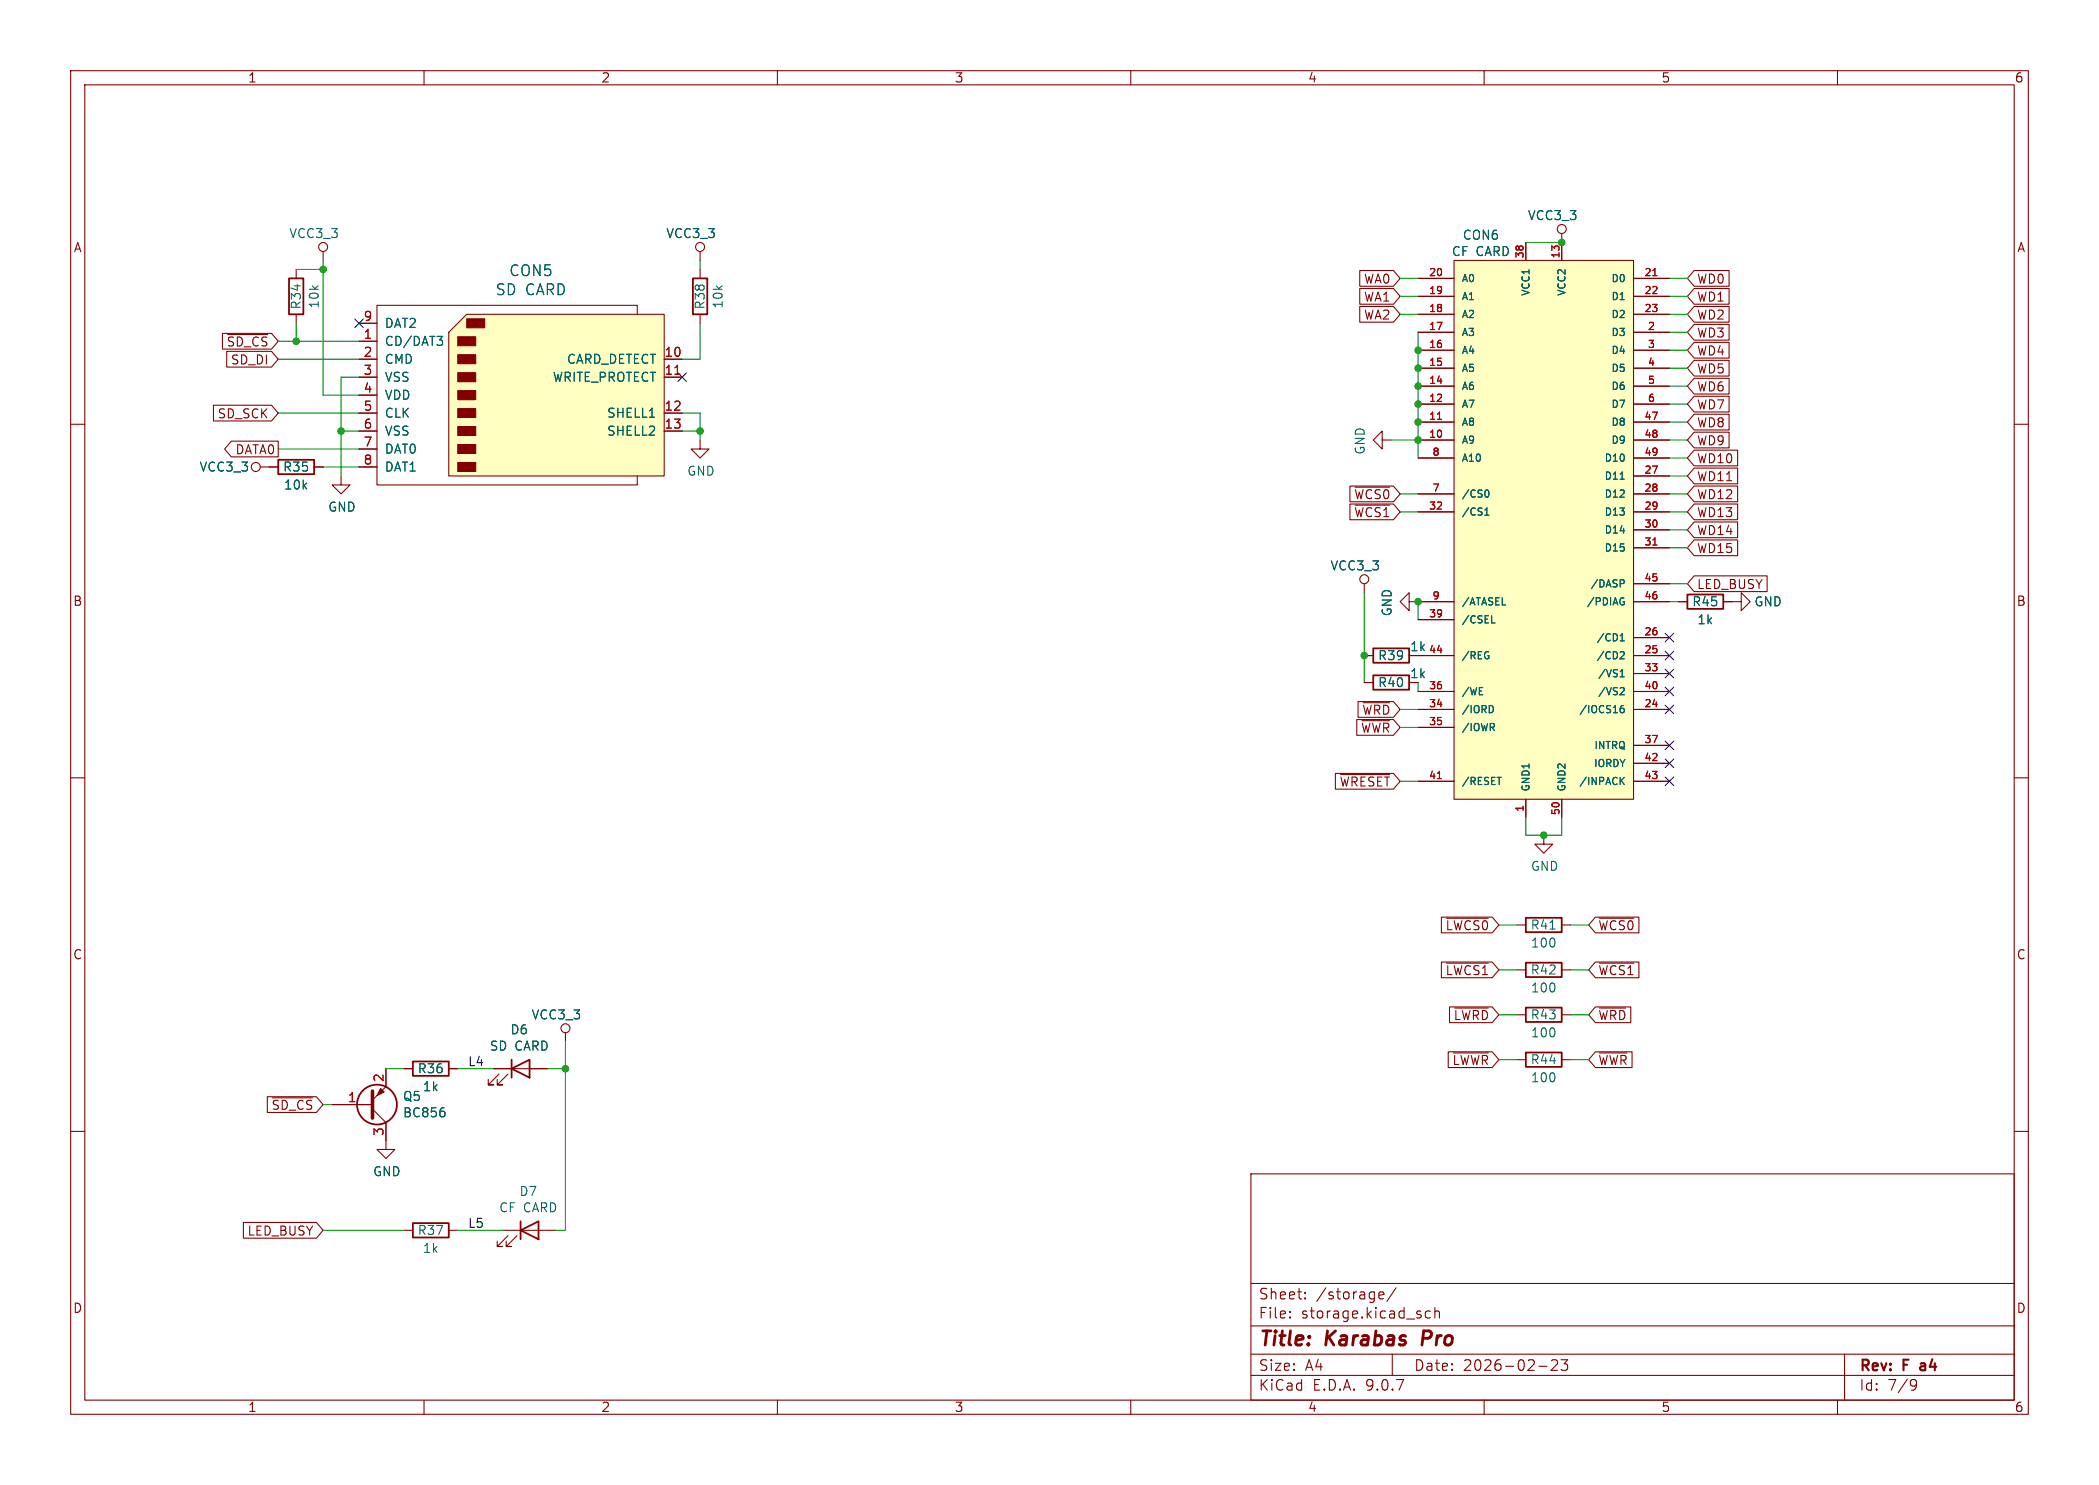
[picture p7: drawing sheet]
<svg xmlns="http://www.w3.org/2000/svg" width="297mm" height="210mm" viewBox="0 0 297 210" stroke-linecap="round" stroke-linejoin="round" font-family="sans-serif">
<g fill="none" stroke="#840000" stroke-width=".15">
<path d="M10 10h277v190h-277zM12 12h273v186h-273zM60 10v2M110 10v2M160 10v2M210 10v2M260 10v2M99.1 35.6v1.2M99.1 38.1v1.3M99.1 44.5v1.2M10 60h2M36.8 66h2.6"/>
<path d="M44.4 66h1.3M48.3 67.3v1.3h1.2l-1.2 1.3-1.3-1.3h1.3M99.1 62.2v1.3h1.2l-1.2 1.3-1.3-1.3h1.3M195.6 62.2v-1.2l-1.3 1.2 1.3 1.3v-1.3h1.2M285 60h2M193 96.5h1.3M193 92.7h1.3M193 82.6v1.2M199.4 85.1v-1.3l-1.3 1.3 1.3 1.3v-1.3h1.3M10 110h2M285 110h2M214.6 130.8h1.3"/>
<path d="M221 130.8h1.2M57.1 151.1h1.3M63.5 151.1h1.3M69.8 151.1h7.7M70.6 151.9l-1.5 1.5h.7h-.7v-.7M71.9 151.9l-1.5 1.5h.7h-.7v-.7M80 146.1v1.2M214.6 149.9h1.3M214.6 143.5h1.3M221 149.9h1.2M221 143.5h1.2M10 160h2"/>
<path d="M71.1 174h7.6M71.9 174.8l-1.5 1.5h.7h-.7v-.8M73.2 174.8l-1.6 1.5h.8h-.8v-.8M177 166h108v32h-108zM285 160h2M60 198v2M110 198v2M160 198v2M177 194.5h108M177 191.5h108M177 187.5h108M177 181.5h108"/>
<path d="M182.5 186.3h.1l-.1 .1M182.5 186.3v.1M182.5 185.5v.1M182.5 185.5h.1l-.1 .1M184.7 183.6v.1M184.7 183.6h-.1l.1 .1M184.7 182.8v.1M184.7 182.8h-.1l.1 .1M195.1 183.5l.2 .2 .4-.1M195.1 182.9l.2-.2h.3l.2 .2v.2l-.7 .1M197 191.5v3M197.5 182.1l-1.3 2"/>
<path d="M202.4 185.5l-.4-.1-.3 .3v.4l.1 .2 .2 .1 .4-.1M203 185.5a.37 .37 0 0 1 .7 .1v.8M203 184.9v1.5M210 198v2M217.7 193.2h1.2M219.5 192.4l.2-.1 .5 .1a.41 .41 0 0 1 .1 .5l-.8 .9h.9M220.9 192.3h.9l-.5 .6a.41 .41 0 0 1 .5 .3v.3l-.1 .2-.6 .1-.2-.1M260 198v2M261 191.5v6.5M270.6 195.1h.3l.2 .1a.99 .99 0 0 1-.4 1.4h-.2M271.2 195.7l-.3 .3h-.3"/>
<circle cx="99.1" cy="34.9" r=".63"/>
<circle cx="36.2" cy="66" r=".63"/>
<circle cx="193" cy="81.9" r=".63"/>
<circle cx="80" cy="145.4" r=".63"/>
</g>
<path d="M271.8 193.3l-.1 .1 .1 .3" fill="none" stroke="#840000" stroke-width=".3"/>
<path d="M201.5 188.2l-.3 2" fill="none" stroke="#840000" stroke-width=".4"/>
<path d="M98 39.4h2.1v5.1h-2.1zM39.4 65h5v2.1h-5zM194.3 95.5h5.1v2h-5.1zM194.3 91.7h5.1v2h-5.1zM215.9 129.8h5.1v2h-5.1zM58.4 150.1h5.1v2h-5.1zM72.4 151.1l2.5-1.2v2.5zM72.4 149.9v2.5M215.9 148.8h5.1v2.1h-5.1zM215.9 142.5h5.1v2h-5.1zM73.7 174l2.5-1.3v2.6zM73.7 172.7v2.6" fill="none" stroke="#840000" stroke-width=".25"/>
<path d="M219.3 131.4h.7" fill="none" stroke="#006464" stroke-width=".15"/>
<path d="M63.5 47l2.5-2.5h28v22.8h-30.5z" fill="#ffffc2"/>
<g fill="none" stroke="#840000" stroke-width=".15">
<path d="M221 33v1.3M50.8 45.7h2.5M50.8 48.3h2.5M50.8 50.8h2.5M50.8 53.3h2.5M50.8 55.9h2.5M50.8 58.4h2.5M63.5 47l2.5-2.5h28v22.8h-30.5zM90.2 44.5v-1.3h-36.9v25.4h36.9v-1.3M94 50.8h2.5M94 53.3h2.5M94 58.4h2.5"/>
<path d="M50.8 61h2.5M50.8 63.5h2.5M50.8 66h2.5M94 61h2.5M214.6 137.2h1.3M221 137.2h1.2"/>
<circle cx="221" cy="32.4" r=".63"/>
</g>
<g fill="#840000" stroke="#840000" stroke-width=".15">
<path d="M64.8 47.6h2.5v1.3h-2.5z"/>
<path d="M64.8 50.2h2.5v1.2h-2.5z"/>
<path d="M64.8 52.7h2.5v1.3h-2.5z"/>
<path d="M64.8 55.2h2.5v1.3h-2.5z"/>
<path d="M64.8 57.8h2.5v1.3h-2.5z"/>
<path d="M64.8 60.3h2.5v1.3h-2.5z"/>
<path d="M64.8 62.9h2.5v1.2h-2.5z"/>
<path d="M64.8 65.4h2.5v1.3h-2.5z"/>
<path d="M66 45.1h2.6v1.3h-2.6z"/>
</g>
<path d="M61.8 47.6h.8l-.4 .5M62.4 48.1l.2 .2v.3l-.2 .2" fill="none" stroke="#006464" stroke-width=".15"/>
<path d="M95.5 52.9h.7" fill="none" stroke="#a90000" stroke-width=".15"/>
<path d="M215.9 136.1h5.1v2.1h-5.1z" fill="none" stroke="#840000" stroke-width=".25"/>
<path d="M205.7 36.8h25.4v76.2h-25.4z" fill="#ffffc2"/>
<g fill="none" stroke="#840000" stroke-width=".15">
<path d="M41.9 38.1v1.3M45.7 35.6v1.2M192.4 38.3h4.8l.9 1.1-.9 1.1h-4.8zM200.7 39.4h5M205.7 36.8h25.4v76.2h-25.4zM215.9 34.3v2.5M221 34.3v2.5M231.1 39.4h5.1M239.7 38.3h5v2.2h-5l-.9-1.1zM30.2 57.3h8.2l1 1.1-1 1.1h-8.2zM31.5 47.1h6.9l1 1.2-1 1.1h-6.9zM32.1 49.7h6.3l1 1.1-1 1.1h-6.3z"/>
<path d="M32.2 47.3h5.7M41.9 44.5v1.2M50.8 45.7h2.5M50.8 48.3h2.5M50.8 50.8h2.5M50.8 53.3h2.5M50.8 55.9h2.5M50.8 58.4h2.5M94 50.8h2.5M94 53.3h2.5M94 58.4h2.5M192.4 40.8h4.8l.9 1.1-.9 1.1h-4.8z"/>
<path d="M192.4 43.3h4.8l.9 1.2-.9 1.1h-4.8zM200.7 41.9h5M200.7 44.5h5M200.7 47h5M200.7 49.5h5M200.7 52.1h5M200.7 54.6h5M200.7 57.2h5M200.7 59.7h5M231.1 41.9h5.1M231.1 44.5h5.1M231.1 47h5.1"/>
<path d="M231.1 49.5h5.1M231.1 52.1h5.1M231.1 54.6h5.1M231.1 57.2h5.1M231.1 59.7h5.1M239.7 40.8h5v2.2h-5l-.9-1.1zM239.7 53.5h5v2.2h-5l-.9-1.1zM239.7 56h5v2.3h-5l-.9-1.1zM239.7 58.6h5v2.2h-5l-.9-1.1zM239.7 51h5v2.2h-5l-.9-1.1zM239.7 45.9h5v2.2h-5l-.9-1.1zM239.7 48.4h5v2.2h-5l-.9-1.1z"/>
<path d="M239.7 43.3h5v2.3h-5l-.9-1.1zM32.7 62.4h6.7v2.2h-6.7l-.9-1.1zM38.1 66h1.3M44.4 66h1.3M50.8 61h2.5M50.8 63.5h2.5M50.8 66h2.5M94 61h2.5M191 68.7h6.2l.9 1.2-.9 1.1h-6.2zM191 71.3h6.2l.9 1.1-.9 1.1h-6.2zM191.7 68.9h4.9M191.7 71.4h4.9"/>
<path d="M200.7 62.2h5M200.7 64.8h5M200.7 69.9h5M200.7 72.4h5M231.1 62.2h5.1M231.1 64.8h5.1M231.1 69.9h5.1M231.1 72.4h5.1M231.1 67.3h5.1M231.1 74.9h5.1M231.1 77.5h5.1M239.7 66.2h6.2v2.2h-6.2l-.9-1.1z"/>
<path d="M239.7 71.3h6.2v2.2h-6.2l-.9-1.1zM239.7 73.8h6.2v2.2h-6.2l-.9-1.1zM239.7 76.4h6.2v2.2h-6.2l-.9-1.1zM239.7 61.1h5v2.2h-5l-.9-1.1zM239.7 68.7h6.2v2.3h-6.2l-.9-1.1zM239.7 63.7h6.2v2.2h-6.2l-.9-1.1zM192.2 99.2h5l.9 1.1-.9 1.1h-5zM192.9 99.4h3.7M193 92.7h1.3M193 96.5h1.3M200.7 85.1h5M200.7 87.6h5"/>
<path d="M200.7 92.7h5M200.7 97.8h5M231.1 85.1h5.1M231.1 92.7h5.1M231.1 97.8h5.1M231.1 82.6h5.1M231.1 90.2h5.1M231.1 95.3h5.1M237.5 85.1h1.3M239.7 81.4h10.3v2.3h-10.3l-.9-1.1zM243.8 85.1h2.6v-1.3l1.2 1.3-1.2 1.3v-1.3M189 109.4h8.2l.9 1.1-.9 1.1h-8.2z"/>
<path d="M189.7 109.5h6.9M192 101.8h5.2l.9 1.1-.9 1.1h-5.2zM192.7 101.9h3.9M200.7 100.3h5M200.7 102.9h5M200.7 110.5h5M215.9 113v2.6M218.4 118.1v1.3h1.3l-1.3 1.3-1.2-1.3h1.2M221 113v2.6M231.1 100.3h5.1M231.1 110.5h5.1M231.1 105.4h5.1"/>
<path d="M231.1 108h5.1M204 129.7h7.1l1 1.1-1 1.1h-7.1zM204 136h7.1l1 1.2-1 1.1h-7.1zM204.7 129.9h5.9M204.7 136.2h5.9M225.7 136h6.2v2.3h-6.2l-.9-1.1zM225.7 129.7h6.2v2.2h-6.2l-.9-1.1zM226.3 129.9h4.9M226.3 136.2h4.9M37.8 155.1h7l.9 1.1-.9 1.1h-7zM38.6 155.3h5.6M47 156.2h5.7"/>
<path d="M52.7 156.8l1.9 2v3.8h1.3l-1.3 1.2-1.3-1.2h1.3M54.6 151.1v2.6l-1.9 1.9M57.1 151.1h1.3M63.5 151.1h1.3M69.8 151.1h2.6M74.9 151.1h2.6M204.9 148.7h6.2l1 1.2-1 1.1h-6.2zM205.1 142.4h6l1 1.1-1 1.1h-6zM205.6 148.9h5M205.8 142.6h4.8M225.7 142.4h5.1v2.2h-5.1l-.9-1.1zM225.7 148.7h5.2v2.3h-5.2l-.9-1.1z"/>
<path d="M226.3 142.6h3.7M226.3 148.9h3.9M34.4 172.9h10.4l.9 1.1-.9 1.1h-10.4zM57.1 174h1.3M63.5 174h1.3"/>
<circle cx="45.7" cy="34.9" r=".63"/>
</g>
<path d="M233.9 39h.6M95.5 52.9h.7M203.4 59.3h.6M233.9 77.1h.6M203.4 110.1h.6" fill="none" stroke="#a90000" stroke-width=".15"/>
<g fill="none" stroke="#006464" stroke-width=".15">
<path d="M61.8 47.6h.8l-.4 .5M62.4 48.1l.2 .2v.3l-.2 .2M210.1 72.9h.6M210.1 72.1l.3-.3v1.1M210.3 69.3a.54 .54 0 0 1 .4 .5 .54 .54 0 0 1-.4 .5M229.2 67.8h.6M209.3 98.3h.5M209.3 97.2h.5M210.5 92.7h.2v.4l-.2 .1M210.5 92.2h.1M211.1 88.1h.4M211.1 99.8l.2 .4-.2 .5"/>
<path d="M212.6 85.6h.4M229.2 82h.4l.2 .2-.1 .3h-.5M229.2 90.6h.6M229.2 89.9l.3-.3v1M229.2 95l.3-.3v1M229.2 95.7h.6M229.4 97.2l.3 .1 .1 .2-.6 .8h.6M229.4 92.2h.3l.1 .2-.6 .8h.6M229.5 84.5l.3 .1M229.6 85.1h.2v.4l-.3 .1M229.7 99.8h-.3a.68 .68 0 0 0 0 1l.4-.1v-.3l-.2-.2h-.2l-.2 .2M211.1 102.8l.4 .5"/>
<path d="M211.4 102.4v.4M211.8 109.9h.6M229.4 110.4l.4 .6M229.8 109.9l-.6 .6M62.8 157.2l.2 .2v.3l-.2 .2"/>
</g>
<path d="M52.7 154.3v3.8" fill="none" stroke="#840000" stroke-width=".51"/>
<g fill="none" stroke="#840000" stroke-width=".25">
<path d="M40.9 39.4h2v5.1h-2zM238.8 84.1h5v2h-5zM58.4 173h5.1v2h-5.1z"/>
<circle cx="53.3" cy="156.2" r="2.82"/>
</g>
<path d="M53.8 153.9l.6 .5-1.1 .5z" fill="#840000" stroke="#840000" stroke-width=".15"/>
<g fill="none" stroke="#009600" stroke-width=".15">
<path d="M41.9 38.1h3.8M45.7 36.8v19.1h5.1M99.1 36.8v1.3M198.1 39.4h2.6M215.9 34.3h5.1M236.2 39.4h2.6M39.4 48.3h11.4M39.4 50.8h11.4M39.4 58.4h11.4M41.9 45.7v2.6M50.8 53.3h-2.5v14M96.5 58.4h2.6v3.8"/>
<path d="M99.1 45.7v5.1h-2.6M198.1 44.5h2.6M198.1 41.9h2.6M200.7 47v17.8M236.2 47h2.6M236.2 49.5h2.6M236.2 44.5h2.6M236.2 59.7h2.6M236.2 41.9h2.6M236.2 54.6h2.6M236.2 57.2h2.6M236.2 52.1h2.6"/>
<path d="M39.4 63.5h11.4M45.7 66h5.1M48.3 61h2.5M96.5 61h2.6M196.8 62.2h3.9M198.1 69.9h2.6M198.1 72.4h2.6M236.2 77.5h2.6M236.2 64.8h2.6M236.2 62.2h2.6M236.2 67.3h2.6M236.2 69.9h2.6"/>
<path d="M236.2 72.4h2.6M236.2 74.9h2.6M193 83.8v12.7M200.7 85.1v2.5M200.7 96.5v1.3M236.2 85.1h1.3M236.2 82.6h2.6M198.1 110.5h2.6M198.1 100.3h2.6M198.1 102.9h2.6M215.9 115.6v2.5h5.1v-2.5M212.1 130.8h2.5"/>
<path d="M212.1 137.2h2.5M222.2 130.8h2.6M222.2 137.2h2.6M45.7 156.2h1.3M54.6 151.1h2.5M64.8 151.1h5M77.5 151.1h2.5M80 147.3v26.7h-1.3M212.1 149.9h2.5M212.1 143.5h2.5M222.2 149.9h2.6M222.2 143.5h2.6"/>
<path d="M45.7 174h11.4M64.8 174h6.3"/>
</g>
<g fill="none" stroke="#000084" stroke-width=".15">
<path d="M50.2 45.1l1.2 1.2M51.4 45.1l-1.2 1.2M95.9 52.7l1.2 1.2M97.1 52.7l-1.2 1.2M235.6 97.2l1.2 1.2M235.6 99.7l1.2 1.2M235.6 94.6l1.2 1.3M235.6 92.1l1.2 1.2M235.6 89.6l1.2 1.2M236.8 97.2l-1.2 1.2M236.8 99.7l-1.2 1.2M236.8 94.6l-1.2 1.3"/>
<path d="M236.8 92.1l-1.2 1.2M236.8 89.6l-1.2 1.2M235.6 107.3l1.2 1.3M235.6 109.9l1.2 1.2M235.6 104.8l1.2 1.2M236.8 107.3l-1.2 1.3M236.8 109.9l-1.2 1.2M236.8 104.8l-1.2 1.2"/>
</g>
<g fill="#009600" stroke="#009600" stroke-width=".15">
<circle cx="200.7" cy="52.1" r=".46"/>
<circle cx="200.7" cy="49.5" r=".46"/>
<circle cx="200.7" cy="62.2" r=".46"/>
<circle cx="200.7" cy="85.1" r=".46"/>
<circle cx="200.7" cy="54.6" r=".46"/>
<circle cx="200.7" cy="57.2" r=".46"/>
<circle cx="200.7" cy="59.7" r=".46"/>
<circle cx="193" cy="92.7" r=".46"/>
<circle cx="99.1" cy="61" r=".46"/>
<circle cx="45.7" cy="38.1" r=".46"/>
<circle cx="48.3" cy="61" r=".46"/>
<circle cx="80" cy="151.1" r=".46"/>
<circle cx="41.9" cy="48.3" r=".46"/>
<circle cx="218.4" cy="118.1" r=".46"/>
<circle cx="221" cy="34.3" r=".46"/>
</g>
<g font-size="2.8" fill="#840000">
<text x="178" y="190.9">Title:</text>
<text x="187.7" y="190.9">Karabas</text>
<text x="202.1" y="190.9">Pro</text>
</g>
<g font-size="2.1" fill="#006464">
<text x="70" y="42">SD CARD</text>
<text x="72" y="39.3">CON5</text>
</g>
<g font-size="2.1" fill="#840000">
<text x="178" y="184">Sheet:</text>
<text x="186.2" y="184">/storage/</text>
<text x="178" y="186.7">File:</text>
<text x="184.1" y="186.7">storage.kicad_sch</text>
<text x="178" y="196.9">KiCad</text>
<text x="178" y="194.1">Size:</text>
<text x="184.7" y="194.1">A4</text>
<text x="185.7" y="196.9">E.D.A.</text>
<text x="193.3" y="196.9">9.0.7</text>
<text x="200" y="194.1">Date:</text>
<text x="207" y="194.1">2026-02-23</text>
<text x="263" y="194.3">Rev:</text>
<text x="263" y="196.9">Id:</text>
<text x="267.1" y="196.9">7/9</text>
<text x="269.4" y="194.3">F</text>
<text x="272.4" y="194.3">a4</text>
</g>
<g font-size="1.8" fill="#840000">
<text x="35" y="11.9">1</text>
<text x="85" y="11.9">2</text>
<text x="135" y="11.9">3</text>
<text x="185" y="11.9">4</text>
<text x="235" y="11.9">5</text>
<text x="285" y="11.9">6</text>
<text x="10.3" y="35.9">A</text>
<text x="285.3" y="35.9">A</text>
<text x="192.9" y="40.3">WA0</text>
<text x="240" y="40.3">WD0</text>
<text x="192.9" y="42.9">WA1</text>
<text x="192.9" y="45.4">WA2</text>
<text x="240" y="42.9">WD1</text>
<text x="240" y="47.9">WD3</text>
<text x="240" y="45.4">WD2</text>
<text x="32" y="49.2">~{SD_CS}</text>
<text x="32.6" y="51.8">SD_DI</text>
<text x="240" y="53">WD5</text>
<text x="240" y="50.5">WD4</text>
<text x="30.7" y="59.4">SD_SCK</text>
<text x="240" y="55.6">WD6</text>
<text x="240" y="58.1">WD7</text>
<text x="33.2" y="64.5">DATA0</text>
<text x="240" y="60.6">WD8</text>
<text x="240" y="63.2">WD9</text>
<text x="240" y="65.7">WD10</text>
<text x="191.5" y="70.8">~{WCS0}</text>
<text x="240" y="68.3">WD11</text>
<text x="240" y="70.8">WD12</text>
<text x="191.5" y="73.3">~{WCS1}</text>
<text x="240" y="73.3">WD13</text>
<text x="240" y="75.9">WD14</text>
<text x="240" y="78.4">WD15</text>
<text x="240" y="83.5">LED_BUSY</text>
<text x="10.3" y="85.9">B</text>
<text x="285.3" y="85.9">B</text>
<text x="199.4" y="92.3">1k</text>
<text x="192.7" y="101.3">~{WRD}</text>
<text x="199.4" y="96.1">1k</text>
<text x="192.5" y="103.8">~{WWR}</text>
<text x="189.5" y="111.4">~{WRESET}</text>
<text x="204.4" y="131.8">~{LWCS0}</text>
<text x="226.1" y="131.8">~{WCS0}</text>
<text x="10.3" y="135.9">C</text>
<text x="285.3" y="135.9">C</text>
<text x="204.4" y="138.1">~{LWCS1}</text>
<text x="226.1" y="138.1">~{WCS1}</text>
<text x="205.6" y="144.5">~{LWRD}</text>
<text x="226.1" y="144.5">~{WRD}</text>
<text x="205.4" y="150.8">~{LWWR}</text>
<text x="226.1" y="150.8">~{WWR}</text>
<text x="38.3" y="157.2">~{SD_CS}</text>
<text x="34.9" y="174.9">LED_BUSY</text>
<text x="10.3" y="185.9">D</text>
<text x="285.3" y="185.9">D</text>
<text x="35" y="199.9">1</text>
<text x="85" y="199.9">2</text>
<text x="135" y="199.9">3</text>
<text x="185" y="199.9">4</text>
<text x="235" y="199.9">5</text>
<text x="285" y="199.9">6</text>
</g>
<g font-size="1.8" fill="#006464">
<text x="40.8" y="33.9">VCC3_3</text>
<text x="94.2" y="33.9">VCC3_3</text>
<text x="206.9" y="34.1">CON6</text>
<text x="216.1" y="31.3">VCC3_3</text>
<text x="205.3" y="36.4">CF CARD</text>
<text x="42.8" y="43.9" transform="rotate(-90 42.8 43.9)">R34</text>
<text x="45.3" y="43.7" transform="rotate(-90 45.3 43.7)">10k</text>
<text x="54.4" y="46.6">DAT2</text>
<text x="99.9" y="43.9" transform="rotate(-90 99.9 43.9)">R38</text>
<text x="102.5" y="43.7" transform="rotate(-90 102.5 43.7)">10k</text>
<text x="54.4" y="49.1">CD/DAT3</text>
<text x="54.4" y="51.7">CMD</text>
<text x="80.1" y="51.7">CARD_DETECT</text>
<text x="54.4" y="54.2">VSS</text>
<text x="54.4" y="56.7">VDD</text>
<text x="54.4" y="59.3">CLK</text>
<text x="78.1" y="54.2">WRITE_PROTECT</text>
<text x="85.8" y="59.3">SHELL1</text>
<text x="54.4" y="61.8">VSS</text>
<text x="54.4" y="64.4">DAT0</text>
<text x="85.8" y="61.8">SHELL2</text>
<text x="193.3" y="64.4" transform="rotate(-90 193.3 64.4)">GND</text>
<text x="28.1" y="66.9">VCC3_3</text>
<text x="40" y="66.9">R35</text>
<text x="40.1" y="69.4">10k</text>
<text x="54.4" y="66.9">DAT1</text>
<text x="97.2" y="67.5">GND</text>
<text x="46.4" y="72.6">GND</text>
<text x="188.2" y="80.9">VCC3_3</text>
<text x="197.1" y="87.3" transform="rotate(-90 197.1 87.3)">GND</text>
<text x="239.4" y="86">R45</text>
<text x="240.1" y="88.5">1k</text>
<text x="248.2" y="86">GND</text>
<text x="194.9" y="93.6">R39</text>
<text x="194.9" y="97.4">R40</text>
<text x="216.5" y="123.4">GND</text>
<text x="216.5" y="131.7">R41</text>
<text x="216.5" y="134.2">100</text>
<text x="216.5" y="138">R42</text>
<text x="216.5" y="140.6">100</text>
<text x="69.2" y="148.8">SD CARD</text>
<text x="72.1" y="146.5">D6</text>
<text x="75.1" y="144.4">VCC3_3</text>
<text x="216.5" y="144.4">R43</text>
<text x="216.5" y="146.9">100</text>
<text x="56.9" y="155.9">Q5</text>
<text x="59" y="152">R36</text>
<text x="59.7" y="154.5">1k</text>
<text x="216.5" y="150.7">R44</text>
<text x="216.5" y="153.3">100</text>
<text x="56.9" y="158.2">BC856</text>
<text x="52.7" y="166.5">GND</text>
<text x="70.5" y="171.7">CF CARD</text>
<text x="73.4" y="169.3">D7</text>
<text x="59" y="174.9">R37</text>
<text x="59.7" y="177.4">1k</text>
</g>
<g font-size="1.8" fill="#a90000">
<text x="51.4" y="45.5">9</text>
<text x="51.4" y="48">1</text>
<text x="51.4" y="50.5">2</text>
<text x="51.4" y="53.1">3</text>
<text x="93.9" y="50.5">10</text>
<text x="93.9" y="53.1">11</text>
<text x="51.4" y="55.6">4</text>
<text x="51.4" y="58.2">5</text>
<text x="93.9" y="58.2">12</text>
<text x="51.4" y="60.7">6</text>
<text x="51.4" y="63.2">7</text>
<text x="51.4" y="65.8">8</text>
<text x="93.9" y="60.7">13</text>
<text x="49.1" y="156">1</text>
<text x="54.4" y="153.1" transform="rotate(-90 54.4 153.1)">2</text>
<text x="54.4" y="160.7" transform="rotate(-90 54.4 160.7)">3</text>
</g>
<g font-size="1.8" fill="#0f0f0f">
<text x="66.1" y="150.9">L4</text>
<text x="66.1" y="173.7">L5</text>
</g>
<g font-size="1.4" fill="#a90000">
<text x="202.1" y="39.1">20</text>
<text x="202.1" y="41.7">19</text>
<text x="215.6" y="36.7" transform="rotate(-90 215.6 36.7)">38</text>
<text x="220.7" y="36.7" transform="rotate(-90 220.7 36.7)">13</text>
<text x="232.6" y="39.1">21</text>
<text x="232.6" y="41.7">22</text>
<text x="202.1" y="44.2">18</text>
<text x="202.1" y="46.7">17</text>
<text x="232.6" y="44.2">23</text>
<text x="233.1" y="46.7">2</text>
<text x="202.1" y="49.3">16</text>
<text x="202.1" y="51.8">15</text>
<text x="233.1" y="49.3">3</text>
<text x="233.1" y="51.8">4</text>
<text x="202.1" y="54.4">14</text>
<text x="202.1" y="56.9">12</text>
<text x="202.1" y="59.4">11</text>
<text x="232.6" y="59.4">47</text>
<text x="233.1" y="54.4">5</text>
<text x="233.1" y="56.9">6</text>
<text x="202.1" y="62">10</text>
<text x="202.6" y="64.5">8</text>
<text x="232.6" y="62">48</text>
<text x="232.6" y="64.5">49</text>
<text x="202.6" y="69.6">7</text>
<text x="232.6" y="67.1">27</text>
<text x="232.6" y="69.6">28</text>
<text x="202.1" y="72.1">32</text>
<text x="232.6" y="72.1">29</text>
<text x="232.6" y="74.7">30</text>
<text x="232.6" y="77.2">31</text>
<text x="232.6" y="82.3">45</text>
<text x="202.1" y="87.4">39</text>
<text x="202.6" y="84.8">9</text>
<text x="232.6" y="84.8">46</text>
<text x="232.6" y="89.9">26</text>
<text x="202.1" y="92.5">44</text>
<text x="232.6" y="92.5">25</text>
<text x="232.6" y="95">33</text>
<text x="202.1" y="97.5">36</text>
<text x="202.1" y="100.1">34</text>
<text x="232.6" y="97.5">40</text>
<text x="232.6" y="100.1">24</text>
<text x="202.1" y="102.6">35</text>
<text x="232.6" y="105.2">37</text>
<text x="232.6" y="107.7">42</text>
<text x="202.1" y="110.2">41</text>
<text x="232.6" y="110.2">43</text>
<text x="215.6" y="114.9" transform="rotate(-90 215.6 114.9)">1</text>
<text x="220.7" y="115.4" transform="rotate(-90 220.7 115.4)">50</text>
</g>
<g font-size="1.4" fill="#006464">
<text x="206.8" y="40.1">A0</text>
<text x="216.6" y="42" transform="rotate(-90 216.6 42)">VCC1</text>
<text x="221.7" y="42" transform="rotate(-90 221.7 42)">VCC2</text>
<text x="227.9" y="40.1">D0</text>
<text x="206.8" y="42.6">A1</text>
<text x="206.8" y="45.2">A2</text>
<text x="206.8" y="47.7">A3</text>
<text x="227.9" y="42.6">D1</text>
<text x="227.9" y="45.2">D2</text>
<text x="227.9" y="47.7">D3</text>
<text x="206.8" y="50.3">A4</text>
<text x="206.8" y="52.8">A5</text>
<text x="227.9" y="50.3">D4</text>
<text x="227.9" y="52.8">D5</text>
<text x="206.8" y="55.3">A6</text>
<text x="206.8" y="57.9">A7</text>
<text x="227.9" y="55.3">D6</text>
<text x="227.9" y="57.9">D7</text>
<text x="206.8" y="60.4">A8</text>
<text x="206.8" y="63">A9</text>
<text x="206.8" y="65.5">A10</text>
<text x="226.9" y="65.5">D10</text>
<text x="227.9" y="60.4">D8</text>
<text x="227.9" y="63">D9</text>
<text x="206.8" y="70.6">/CS0</text>
<text x="226.9" y="68">D11</text>
<text x="226.9" y="70.6">D12</text>
<text x="206.8" y="73.1">/CS1</text>
<text x="226.9" y="73.1">D13</text>
<text x="226.9" y="75.7">D14</text>
<text x="224.9" y="83.3">/DASP</text>
<text x="226.9" y="78.2">D15</text>
<text x="206.8" y="85.8">/ATASEL</text>
<text x="206.8" y="88.4">/CSEL</text>
<text x="224.4" y="85.8">/PDIAG</text>
<text x="206.8" y="93.4">/REG</text>
<text x="225.8" y="90.9">/CD1</text>
<text x="225.8" y="93.4">/CD2</text>
<text x="226" y="96">/VS1</text>
<text x="206.8" y="98.5">/WE</text>
<text x="206.8" y="101.1">/IORD</text>
<text x="223.3" y="101.1">/IOCS16</text>
<text x="226" y="98.5">/VS2</text>
<text x="206.8" y="103.6">/IOWR</text>
<text x="225.5" y="106.1">INTRQ</text>
<text x="206.8" y="111.2">/RESET</text>
<text x="216.6" y="112" transform="rotate(-90 216.6 112)">GND1</text>
<text x="221.7" y="112" transform="rotate(-90 221.7 112)">GND2</text>
<text x="223.3" y="111.2">/INPACK</text>
<text x="225.4" y="108.7">IORDY</text>
</g>
</svg>
